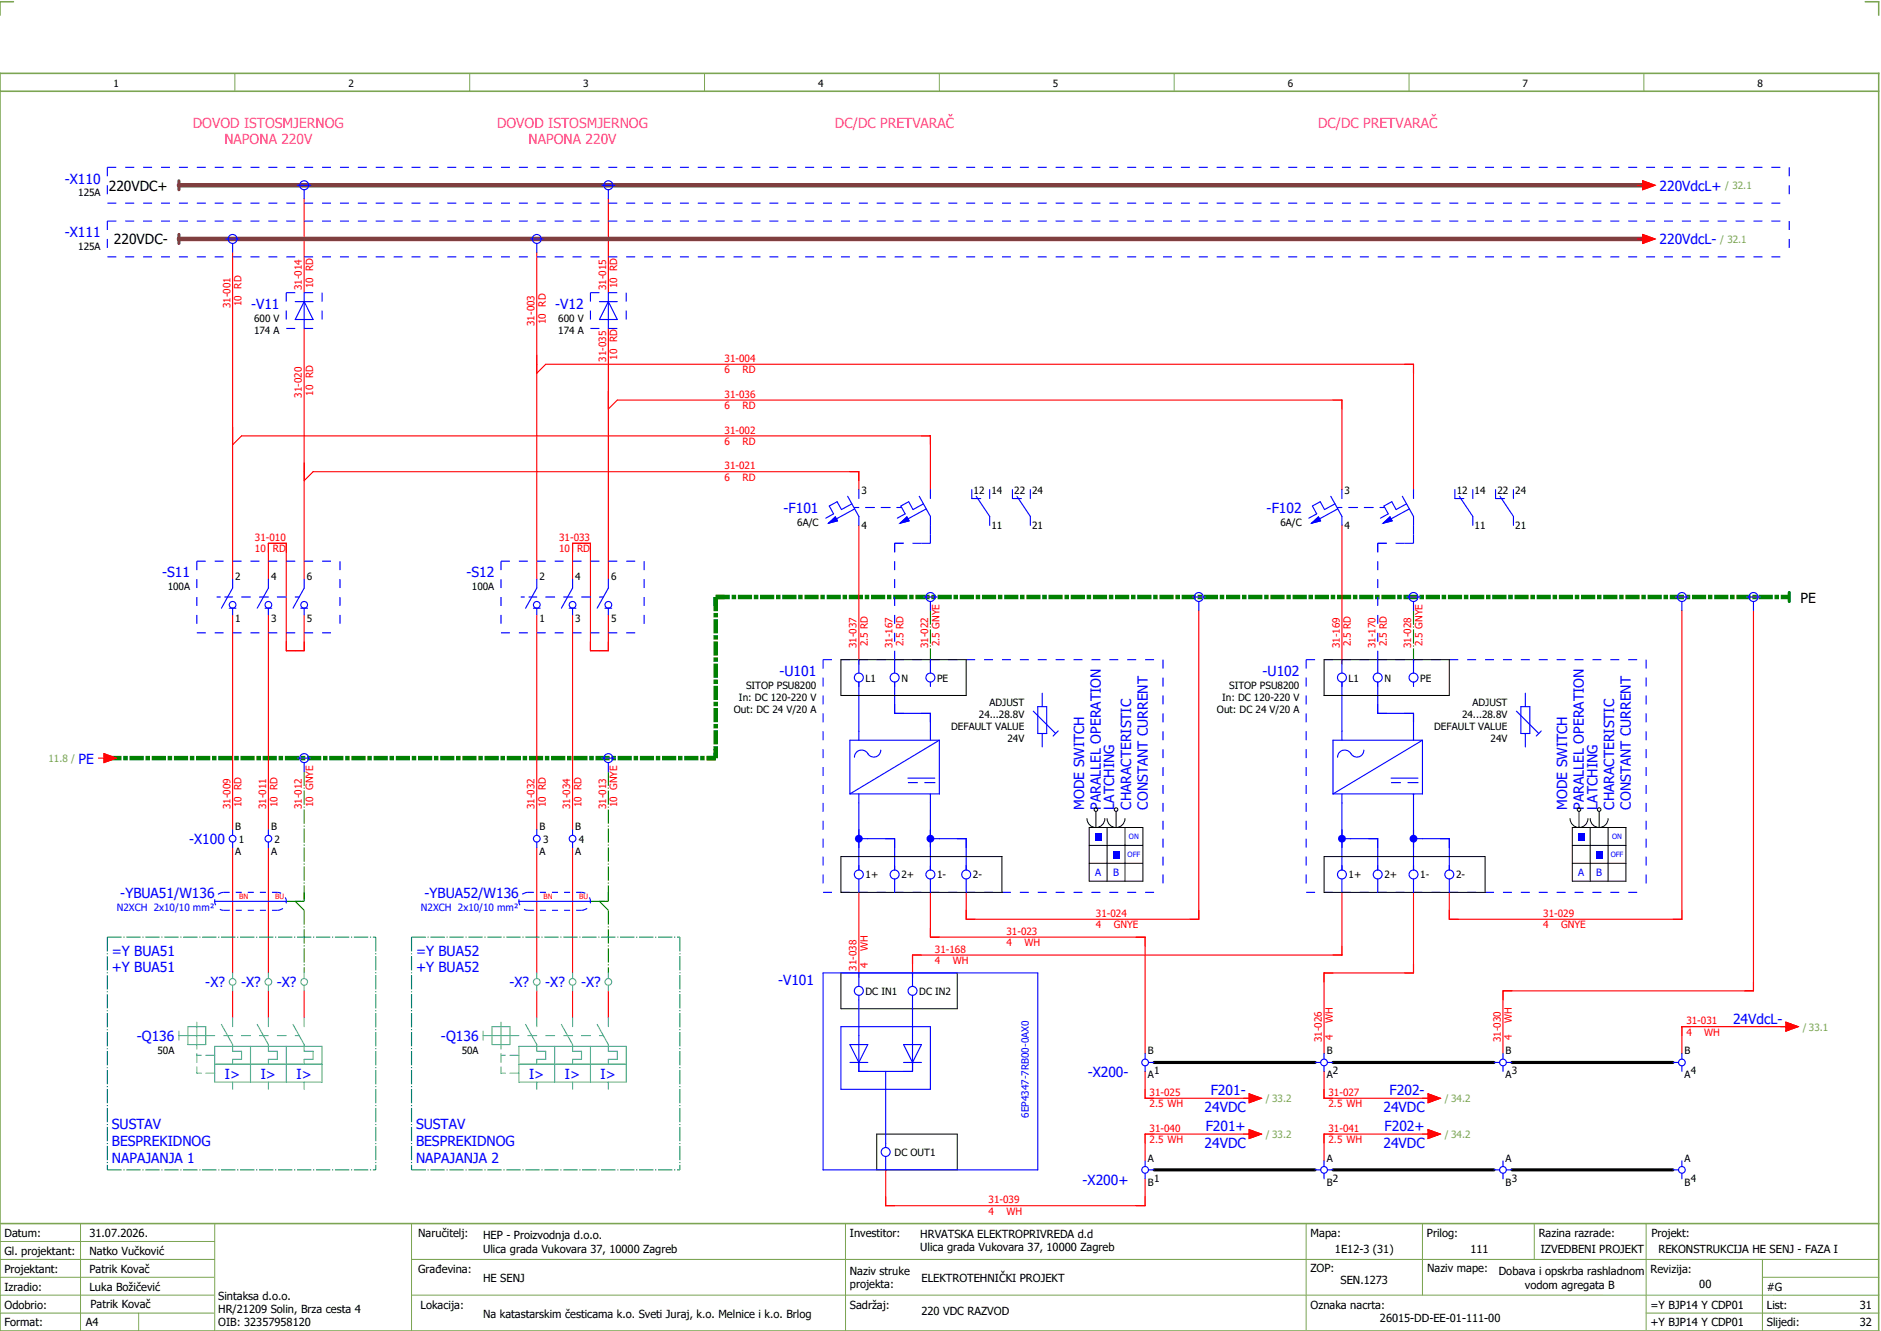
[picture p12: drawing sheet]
<svg xmlns="http://www.w3.org/2000/svg" width="421mm" height="297mm" viewBox="0 0 421 297" stroke-linecap="round" stroke-linejoin="round" font-family="sans-serif">
<path d="M0 16.4h420v281h-420zM3 .4h-3v3M417 .4h3v3M0 20.4h420M0 273.4h420" fill="none" stroke="#7ca552" stroke-width=".35"/>
<g fill="none" stroke="#7ca552" stroke-width=".22">
<path d="M52.5 16.4v4M105 16.4v4M157.5 16.4v4M210 16.4v4M262.5 16.4v4M315 16.4v4M367.5 16.4v4M0 277.4h48M18 273.4v24M48 273.4v24M92 273.4v24M189 273.4v24"/>
<path d="M292 273.4v23.8M318 273.4v16M343 273.4v8M368 273.4v23.8M0 281.4h48M0 285.4h47.8M0 293.4h47.8M31 293.4v4M47.8 289.4h-47.8M92 281.4h328M92 289.4h328M368 293.4h52"/>
<path d="M394 285.4h26M394 281.4v15.8"/>
</g>
<path d="M40 41.4h328M40 53.4h328" fill="none" stroke="#7f3f3f" stroke-width="1"/>
<path d="M160 133.4h240M160 133.4v36M24 169.4h136" fill="none" stroke="#008000" stroke-width="1" stroke-dasharray="3.2 .4 1 .4" stroke-linecap="butt"/>
<g fill="none" stroke="#f00" stroke-width=".25">
<path d="M52 56.4v73M68 44.4v21M120 56.4v73M136 44.4v21M68 73.4v56M136 73.4v56M52 99.4l2-2h154v12M122 81.4h194v28M138 89.4h162v20M68 107.4l2-2h122v4M192 117.4v31M300 117.4v31"/>
<path d="M52 137.4v48M60 129.4v-8h4v24h4v-8M60 137.4v48M120 137.4v48M128 129.4v-8h4v24h4v-8M128 137.4v48M268 136.4v69h-52v-6M376 136.4v69h-52v-6M392 136.4v85h-56v14M52 189.4v28M60 189.4v28M120 189.4v28"/>
<path d="M128 189.4v28M192 199.4v19M208 199.4v10h48v26M300 199.4v14h-96v5M316 199.4v18h-20v18M52 221.4v6M60 221.4v6M68 221.4v6M120 221.4v6M128 221.4v6M136 221.4v6M256 239.4v6h24"/>
<path d="M296 239.4v6h24M400 229.4h-24v6M280 253.4h-24v6M320 253.4h-24v6M198 261.4v8h58v-6"/>
</g>
<path d="M192 152.4v11M200 152.4v7h8v4M300 152.4v11M308 152.4v7h8v4M192 179.4v15M208 179.4v15M300 179.4v15M316 179.4v15M192 187.4h8v7M210 187.4h6v7M302 187.4h6v7M318 187.4h6v7" fill="none" stroke="#00f" stroke-width=".25"/>
<g fill="none" stroke="#00f" stroke-width=".25" stroke-dasharray="2 2" stroke-linecap="butt">
<path d="M208 117.4v4M316 117.4v4M200 121.4h8M200 121.4v27M308 121.4h8M308 121.4v27M184 147.4h76M184 147.4v52M260 147.4v52M292 147.4h76M292 147.4v52M368 147.4v52"/>
<path d="M184 199.4h76M292 199.4h76"/>
</g>
<path d="M68 172.4v29M136 172.4v29M64 201.4h4M68 203.4v14M132 201.4h4M136 203.4v14" fill="none" stroke="#00be00" stroke-width=".25" stroke-dasharray="3.2 .4 .3 .4" stroke-linecap="butt"/>
<path d="M208 136.4v12M316 136.4v12" fill="none" stroke="#008000" stroke-width=".25" stroke-dasharray="3.2 .4 .3 .4" stroke-linecap="butt"/>
<path d="M258 237.4h36M298 237.4h36M338 237.4h36M258 261.4h36M298 261.4h36M338 261.4h36" fill="none" stroke="#000" stroke-width=".7"/>
<path d="M40 40.4v2M40 52.4v2" fill="none" stroke="#7f3f3f" stroke-width=".7"/>
<path d="M400 132.4v2" fill="none" stroke="#008000" stroke-width=".7"/>
<g fill="none" stroke="#000" stroke-width=".22">
<path d="M188 147.4h28v8h-28zM188 191.4h36v8h-36zM243.5 184.9h12v12h-12zM243.5 188.9h12M243.5 192.9h12M247.5 182.9a2 2 0 0 0 2 2 2 2 0 0 0 2-2M247.5 184.9v12M249.5 181.3v3.6M251.5 184.9v12"/>
<circle cx="249.5" cy="180.9" r=".4"/>
</g>
<circle cx="192" cy="187.4" r=".87" fill="#00f"/>
<path d="M208 185.4v4M208 187.4h2" fill="none" stroke="#00f" stroke-width=".25"/>
<circle cx="208" cy="187.4" r=".88" fill="#00f"/>
<path d="M308 157.4v2h2M314 159.4h2v2M198 187.4h2v2M214 187.4h2v2M300 187.4h2M300 185.4v4" fill="none" stroke="#00f" stroke-width=".25"/>
<g fill="#f00" stroke="#f00" stroke-width=".22">
<path d="M319.3 244.4l2.7 1-2.7 1z"/>
<path d="M23.2 168.4l2.8 1-2.8 1z"/>
</g>
<path d="M22 169.4h1.2M23.2 168.4l2.8 1-2.8 1zM318 245.4h1.3M319.3 244.4l2.7 1-2.7 1z" fill="none" stroke="#f00" stroke-width=".25"/>
<g fill="none" stroke="#000" stroke-width=".22">
<path d="M296 147.4h28v8h-28zM296 191.4h36v8h-36zM351.5 184.9h12v12h-12zM351.5 188.9h12M351.5 192.9h12M355.5 182.9a2 2 0 0 0 2 2 2 2 0 0 0 2-2M355.5 184.9v12M357.5 181.3v3.6M359.5 184.9v12"/>
<circle cx="357.5" cy="180.9" r=".4"/>
</g>
<circle cx="300" cy="187.4" r=".88" fill="#00f"/>
<path d="M316 185.4v4M316 187.4h2" fill="none" stroke="#00f" stroke-width=".25"/>
<circle cx="316" cy="187.4" r=".87" fill="#00f"/>
<g fill="none" stroke="#00f" stroke-width=".25">
<path d="M50.5 53.4h3M52 54.4v2M66.5 41.4h3M68 42.4v2M118.5 53.4h3M120 54.4v2M134.5 41.4h3M136 42.4v2M66 67.4h4M68 65.4v8M68 67.4l2 4h-4zM134 67.4h4"/>
<path d="M136 65.4v8M136 67.4l2 4h-4zM185.2 116.9l1.5-1.4 .5 .9zM189.5 110.9l2.5 4.5v2M190.4 112.6l-2.3 1.3-1-1.8-1.7 1 1 1.7-1.8 1M191 113.4h1M191.1 113.7l-4.1 2.2M192 109.4v2M193.5 113.4h2M197 113.4h2M200.5 113.4h1M201.2 116.9l1.5-1.4 .5 .9z"/>
<path d="M205.5 110.9l2.5 4.5v2M206.4 112.6l-2.3 1.3-1-1.8-1.7 1 1 1.7-1.8 1M207.1 113.7l-4.1 2.2M208 109.4v2M217.3 109.4v2h1.9M218.2 110.9l3.1 4.5v2M221.2 109.4v2M226.3 109.4v2h2M227.3 110.9l3 4.5v2M230.3 109.4v2M293.2 116.9l1.5-1.4 .5 .9zM297.5 110.9l2.5 4.5v2"/>
<path d="M298.4 112.6l-2.3 1.3-1-1.8-1.7 1 1 1.7-1.8 1M299 113.4h1M299.1 113.7l-4.1 2.2M300 109.4v2M301.5 113.4h2M305 113.4h2M308.5 113.4h1M309.2 116.9l1.5-1.4 .5 .9zM313.5 110.9l2.5 4.5v2M314.4 112.6l-2.3 1.3-1-1.8-1.7 1 1 1.7-1.8 1M315.1 113.7l-4.1 2.2M316 109.4v2"/>
<path d="M325.3 109.4v2h2M326.2 110.9l3.1 4.5v2M329.2 109.4v2M334.3 109.4v2h2M335.3 110.9l3 4.5v2M338.3 109.4v2M48.5 133.4h.7M50.3 133.4h1.7M51.3 135.9h1.5M52 135.9v1.5M52 129.4v2l-2.5 4.5M54 133.4h2"/>
<path d="M58 133.4h2M59.3 135.9h1.5M60 135.9v1.5M60 129.4v2l-2.5 4.5M62 133.4h2M66 133.4h.9M67.3 135.9h1.5M68 135.9v1.5M68 129.4v2l-2.5 4.5M116.5 133.4h.7M118.3 133.4h1.7M119.2 135.9h1.5"/>
<path d="M120 135.9v1.5M120 129.4v2l-2.5 4.5M122 133.4h2M126 133.4h2M127.3 135.9h1.5M128 135.9v1.5M128 129.4v2l-2.5 4.5M130 133.4h2M134 133.4h.9M135.3 135.9h1.5M136 135.9v1.5M136 129.4v2l-2.5 4.5"/>
<path d="M206.5 133.4h3M208 134.4v2M266.5 133.4h3M268 134.4v2M314.5 133.4h3M316 134.4v2M374.5 133.4h3M376 134.4v2M390.5 133.4h3M392 134.4v2M192 147.4v3M192 152.4v1"/>
<path d="M200 147.4v3M200 152.4v1M208 147.4v3M208 152.4v1M231 158.9l5 5M232 157.9h2v6h-2zM233 154.9v3M300 147.4v3M300 152.4v1M308 147.4v3M308 152.4v1M316 147.4v3"/>
<path d="M316 152.4v1M339 158.9l5 5M340 157.9h2v6h-2zM341 154.9v3M66.5 169.4h3M68 170.4v2M134.5 169.4h3M136 170.4v2M192 163.4v2M192 177.4v2M196.9 167.6a1.62 1.62 0 0 1-1.4 1.6 1.62 1.62 0 0 1-1.8-1.2 1.6 1.6 0 0 0-1.7-.3 1.6 1.6 0 0 0-1 1.5M203 174.9h2.2"/>
<path d="M203 173.9h6M206.8 174.9h2.2M208 163.4v2M208 177.4v2M210 165.4l-20 12M210 165.4v12h-20M210 165.4h-20v12M233 163.9v3M236.6 163.3l-1.2 1.2M300 163.4v2M300 177.4v2M304.9 167.6a1.62 1.62 0 0 1-1.4 1.6 1.62 1.62 0 0 1-1.8-1.2 1.6 1.6 0 0 0-1.7-.3 1.6 1.6 0 0 0-1 1.5"/>
<path d="M311 174.9h2.2M311 173.9h6M314.8 174.9h2.2M316 163.4v2M316 177.4v2M318 165.4v12h-20M318 165.4h-20v12M318 165.4l-20 12M341 163.9v3M344.6 163.3l-1.2 1.2M52 185.4v1.2M52 188.1v1.3"/>
<path d="M60 185.4v1.2M60 188.1v1.3M120 185.4v1.2M120 188.1v1.3M128 185.4v1.2M128 188.1v1.3M192 193.4v1M192 196.4v3M200 193.4v1M200 196.4v3M208 193.4v1M208 196.4v3"/>
<path d="M216 193.4v1M216 196.4v3M300 193.4v1M300 196.4v3M306 187.4h2v2M308 193.4v1M308 196.4v3M316 193.4v1M316 196.4v3M322 187.4h2v2M324 193.4v1M324 196.4v3"/>
<path d="M48 201.4h16M116 201.4h16M184 217.4h48v44h-48zM192 217.4v3M204 217.4v3M188 229.4h20v14h-20zM190 237.4h4M190 233.4h4l-2 4zM192 222.4v17h12v-17M198 239.4v17M202 233.4h4l-2 4zM202 237.4h4"/>
<path d="M256 235.4v1.2M256 238.1v1.3M256.7 237.4h1.3M294 237.4h1.2M296 235.4v1.2M296 238.1v1.3M296.7 237.4h1.3M334 237.4h1.3M336 235.4v1.2M336 238.1v1.3M336.8 237.4h1.2M374 237.4h1.2"/>
<path d="M376 235.4v1.2M376 238.1v1.3M198 258.4v3M256 259.4v1.2M296 259.4v1.2M336 259.4v1.2M376 259.4v1.2M256 262.1v1.3M256.7 261.4h1.3M294 261.4h1.2M296 262.1v1.3M296.7 261.4h1.3"/>
<path d="M334 261.4h1.3M336 262.1v1.3M336.8 261.4h1.2M374 261.4h1.2M376 262.1v1.3"/>
<circle cx="52" cy="53.4" r="1"/>
<circle cx="68" cy="41.4" r="1"/>
<circle cx="120" cy="53.4" r="1"/>
<circle cx="136" cy="41.4" r="1"/>
<circle cx="52" cy="135.1" r=".75"/>
<circle cx="60" cy="135.1" r=".75"/>
<circle cx="68" cy="135.1" r=".75"/>
<circle cx="120" cy="135.1" r=".75"/>
<circle cx="128" cy="135.1" r=".75"/>
<circle cx="136" cy="135.1" r=".75"/>
<circle cx="208" cy="133.4" r="1"/>
<circle cx="268" cy="133.4" r="1"/>
<circle cx="316" cy="133.4" r="1"/>
<circle cx="376" cy="133.4" r="1"/>
<circle cx="392" cy="133.4" r="1"/>
<circle cx="192" cy="151.4" r="1"/>
<circle cx="200" cy="151.4" r="1"/>
<circle cx="208" cy="151.4" r="1"/>
<circle cx="300" cy="151.4" r="1"/>
<circle cx="308" cy="151.4" r="1"/>
<circle cx="316" cy="151.4" r="1"/>
<circle cx="68" cy="169.4" r="1"/>
<circle cx="136" cy="169.4" r="1"/>
<circle cx="52" cy="187.4" r=".75"/>
<circle cx="60" cy="187.4" r=".75"/>
<circle cx="120" cy="187.4" r=".75"/>
<circle cx="128" cy="187.4" r=".75"/>
<circle cx="192" cy="195.4" r="1"/>
<circle cx="200" cy="195.4" r="1"/>
<circle cx="208" cy="195.4" r="1"/>
<circle cx="216" cy="195.4" r="1"/>
<circle cx="300" cy="195.4" r="1"/>
<circle cx="308" cy="195.4" r="1"/>
<circle cx="316" cy="195.4" r="1"/>
<circle cx="324" cy="195.4" r="1"/>
<circle cx="192" cy="221.4" r="1"/>
<circle cx="204" cy="221.4" r="1"/>
<circle cx="256" cy="237.4" r=".75"/>
<circle cx="296" cy="237.4" r=".75"/>
<circle cx="336" cy="237.4" r=".75"/>
<circle cx="376" cy="237.4" r=".75"/>
<circle cx="198" cy="257.4" r="1"/>
<circle cx="256" cy="261.4" r=".75"/>
<circle cx="296" cy="261.4" r=".75"/>
<circle cx="336" cy="261.4" r=".75"/>
<circle cx="376" cy="261.4" r=".75"/>
</g>
<g fill="none" stroke="#f00" stroke-width=".25">
<path d="M366 53.4h1.2M366 41.4h1.2M367.2 52.4l2.8 1-2.8 1zM367.2 40.4l2.8 1-2.8 1zM120 79.4v4l2-2M136 87.4v4l2-2M298 89.4h2v2M314 81.4h2v2M60 123.4v-2h4v2M128 123.4v-2h4v2M206 213.4h-2v2M208 207.4v2h2"/>
<path d="M216 203.4v2h2M254 209.4h2v2M268 203.4v2h-2M298 217.4h-2v2M300 211.4v2h-2M316 215.4v2h-2M324 203.4v2h2M376 203.4v2h-2M392 219.4v2h-2M338 221.4h-2v2M378 229.4h-2v2M398 229.4h1.2"/>
<path d="M399.2 228.4l2.8 1-2.8 1zM256 243.4v2h2M258 253.4h-2v2M278 253.4h1.3M278 245.4h1.3M279.3 252.4l2.7 1-2.7 1zM279.3 244.4l2.7 1-2.7 1zM296 243.4v2h2M298 253.4h-2v2M318 253.4h1.3M319.3 252.4l2.7 1-2.7 1zM198 267.4v2h2"/>
<path d="M256 267.4v2h-2"/>
</g>
<g fill="none" stroke="#00f" stroke-width=".25" stroke-dasharray="2 2" stroke-linecap="butt">
<path d="M24 37.4h376M24 37.4v8M400 37.4v8M24 45.4h376M24 57.4h376M24 49.4h376M24 49.4v8M400 49.4v8M64 73.4h8M64 65.4h8M64 65.4v8M72 65.4v8"/>
<path d="M132 73.4h8M132 65.4h8M132 65.4v8M140 65.4v8M208 119.4v2M316 119.4v2M44 125.4h32M44 125.4v16M76 125.4v16M112 125.4h32M112 125.4v16M144 125.4v16"/>
<path d="M200 121.4h2M200 121.4v2M206 121.4h2M308 121.4h2M308 121.4v2M314 121.4h2M44 141.4h32M112 141.4h32"/>
</g>
<g fill="none" stroke="#000" stroke-width=".22">
<path d="M243 182.9a2 2 0 0 0 2 2 2 2 0 0 0 2-2M245 181.3v3.6M351 182.9a2 2 0 0 0 2 2 2 2 0 0 0 2-2M353 181.3v3.6M188 217.4h26v8h-26zM196 253.4h18v8h-18z"/>
<circle cx="245" cy="180.9" r=".4"/>
<circle cx="353" cy="180.9" r=".4"/>
</g>
<path d="M160 133.4h2M160 133.4v2M158 169.4h2M160 167.4v2" fill="none" stroke="#008000" stroke-width="1" stroke-dasharray="3.2 .4 1 .4" stroke-linecap="butt"/>
<path d="M68 199.4v2M136 199.4v2M66 201.4h2M66 201.4l2 2M134 201.4h2M134 201.4l2 2" fill="none" stroke="#00be00" stroke-width=".25" stroke-dasharray="3.2 .4 .3 .4" stroke-linecap="butt"/>
<path d="M24 209.4h60M24 209.4v52M84 209.4v52M92 209.4h60M92 209.4v52M152 209.4v52M24 261.4h60M92 261.4h60" fill="none" stroke="#007f7f" stroke-width=".25" stroke-dasharray="3.2 .4 .3 .4" stroke-linecap="butt"/>
<g fill="none" stroke="#52a5a5" stroke-width=".25">
<path d="M52 217.4v1.2M60 217.4v1.2M68 217.4v1.2M120 217.4v1.2M128 217.4v1.2M136 217.4v1.2M40 231.4h8M40 230.4v2M42 229.4h4v4h-4zM44 228.4v6M44 235.4v2M44 238.4v1.4h1"/>
<path d="M44 235.8h1M46 239.8h2M46 235.8h2M48 237.8h24M48 233.8h24v8h-24zM49.5 228.9l2.5 4.5v1.5h2v1.8h-2v1.1M50 231.4h2M52 220.1v1.3M52 227.4v2M54 231.4h2M56 233.8v8M57.5 228.9l2.5 4.5v1.5h2v1.8h-2v1.1"/>
<path d="M58 231.4h2M60 220.1v1.3M60 227.4v2M62 231.4h2M64 233.8v8M65.5 228.9l2.5 4.5v1.5h2v1.8h-2v1.1M66 231.4h.9M68 220.1v1.3M68 227.4v2M108 231.4h8M108 230.4v2M110 229.4h4v4h-4z"/>
<path d="M112 238.4v1.4h1M112 235.8h1M112 228.4v6M112 235.4v2M114 239.8h2M114 235.8h2M116 237.8h24M116 233.8h24v8h-24zM117.5 228.9l2.5 4.5v1.5h2v1.8h-2v1.1M118 231.4h2M120 220.1v1.3M120 227.4v2"/>
<path d="M122 231.4h2M124 233.8v8M125.5 228.9l2.5 4.5v1.5h2v1.8h-2v1.1M126 231.4h2M128 220.1v1.3M128 227.4v2M130 231.4h2M132 233.8v8M133.5 228.9l2.5 4.5v1.5h2v1.8h-2v1.1M134 231.4h.9M136 220.1v1.3M136 227.4v2"/>
<path d="M52 241.8v1.6M60 241.8v1.6M68 241.8v1.6M120 241.8v1.6M128 241.8v1.6M136 241.8v1.6"/>
<circle cx="52" cy="219.4" r=".75"/>
<circle cx="60" cy="219.4" r=".75"/>
<circle cx="68" cy="219.4" r=".75"/>
<circle cx="120" cy="219.4" r=".75"/>
<circle cx="128" cy="219.4" r=".75"/>
<circle cx="136" cy="219.4" r=".75"/>
</g>
<g fill="#00f" stroke="#00f" stroke-width=".22">
<path d="M201.2 116.9l1.5-1.4 .5 .9z"/>
<path d="M185.2 116.9l1.5-1.4 .5 .9z"/>
<path d="M309.2 116.9l1.5-1.4 .5 .9z"/>
<path d="M293.2 116.9l1.5-1.4 .5 .9z"/>
</g>
<path d="M50 199.4h12M50 199.4a2 2 0 0 0-2 2 2 2 0 0 0 2 2M118 199.4h12M118 199.4a2 2 0 0 0-2 2 2 2 0 0 0 2 2M50 203.4h12M62 203.4a2 2 0 0 0 2-2 2 2 0 0 0-2-2M118 203.4h12M130 203.4a2 2 0 0 0 2-2 2 2 0 0 0-2-2" fill="none" stroke="#00f" stroke-width=".25" stroke-dasharray="1.4 1.4" stroke-linecap="butt"/>
<g fill="#f00" stroke="#f00" stroke-width=".22">
<path d="M367.2 52.4l2.8 1-2.8 1z"/>
<path d="M367.2 40.4l2.8 1-2.8 1z"/>
<path d="M279.3 252.4l2.7 1-2.7 1z"/>
<path d="M279.3 244.4l2.7 1-2.7 1z"/>
<path d="M399.2 228.4l2.8 1-2.8 1z"/>
<path d="M319.3 252.4l2.7 1-2.7 1z"/>
</g>
<g font-size="12.4" fill="#00f">
<text x="243.6" y="187.9">.</text>
<text x="247.6" y="191.9">.</text>
<text x="351.6" y="187.9">.</text>
<text x="355.6" y="191.9">.</text>
</g>
<g font-size="3.1" fill="#f0f">
<text x="43.1" y="28.5">DOVOD ISTOSMJERNOG</text>
<text x="111.1" y="28.5">DOVOD ISTOSMJERNOG</text>
<text x="186.7" y="28.5">DC/DC PRETVARAČ</text>
<text x="294.7" y="28.5">DC/DC PRETVARAČ</text>
<text x="50.2" y="32.3">NAPONA 220V</text>
<text x="118.2" y="32.3">NAPONA 220V</text>
</g>
<g font-size="3.1" fill="#00f">
<text x="14.5" y="41">-X110</text>
<text x="371" y="42.6">220VdcL+</text>
<text x="14.5" y="53">-X111</text>
<text x="371" y="54.6">220VdcL-</text>
<text x="56.1" y="69">-V11</text>
<text x="124.1" y="69">-V12</text>
<text x="175.2" y="114.6">-F101</text>
<text x="283.2" y="114.6">-F102</text>
<text x="36.3" y="129">-S11</text>
<text x="104.3" y="129">-S12</text>
<text x="174.3" y="151">-U101</text>
<text x="282.3" y="151">-U102</text>
<text x="17.5" y="170.6">PE</text>
<text x="242.4" y="180.9" transform="rotate(-90 242.4 180.9)">MODE SWITCH</text>
<text x="246.1" y="180.9" transform="rotate(-90 246.1 180.9)">PARALLEL OPERATION</text>
<text x="249.1" y="180.9" transform="rotate(-90 249.1 180.9)">LATCHING</text>
<text x="252.9" y="180.9" transform="rotate(-90 252.9 180.9)">CHARACTERISTIC</text>
<text x="256.6" y="180.9" transform="rotate(-90 256.6 180.9)">CONSTANT CURRENT</text>
<text x="350.4" y="180.9" transform="rotate(-90 350.4 180.9)">MODE SWITCH</text>
<text x="354.1" y="180.9" transform="rotate(-90 354.1 180.9)">PARALLEL OPERATION</text>
<text x="357.1" y="180.9" transform="rotate(-90 357.1 180.9)">LATCHING</text>
<text x="360.9" y="180.9" transform="rotate(-90 360.9 180.9)">CHARACTERISTIC</text>
<text x="364.6" y="180.9" transform="rotate(-90 364.6 180.9)">CONSTANT CURRENT</text>
<text x="42.3" y="188.6">-X100</text>
<text x="26.9" y="200.8">-YBUA51/W136</text>
<text x="94.9" y="200.8">-YBUA52/W136</text>
<text x="25" y="213.5">=Y BUA51</text>
<text x="93" y="213.5">=Y BUA52</text>
<text x="25" y="217.3">+Y BUA51</text>
<text x="45.9" y="220.6">-X?</text>
<text x="53.9" y="220.6">-X?</text>
<text x="61.9" y="220.6">-X?</text>
<text x="93" y="217.3">+Y BUA52</text>
<text x="113.9" y="220.6">-X?</text>
<text x="121.9" y="220.6">-X?</text>
<text x="129.9" y="220.6">-X?</text>
<text x="173.9" y="220">-V101</text>
<text x="30.6" y="232.6">-Q136</text>
<text x="98.6" y="232.6">-Q136</text>
<text x="387.4" y="228.8">24VdcL-</text>
<text x="50.3" y="241">I&gt;</text>
<text x="58.3" y="241">I&gt;</text>
<text x="66.3" y="241">I&gt;</text>
<text x="118.3" y="241">I&gt;</text>
<text x="126.3" y="241">I&gt;</text>
<text x="134.3" y="241">I&gt;</text>
<text x="243.2" y="240.7">-X200-</text>
<text x="270.7" y="244.8">F201-</text>
<text x="310.7" y="244.8">F202-</text>
<text x="269.3" y="248.5">24VDC</text>
<text x="309.3" y="248.5">24VDC</text>
<text x="25" y="252.3">SUSTAV</text>
<text x="25" y="256">BESPREKIDNOG</text>
<text x="93" y="252.3">SUSTAV</text>
<text x="93" y="256">BESPREKIDNOG</text>
<text x="269.3" y="256.5">24VDC</text>
<text x="269.5" y="252.8">F201+</text>
<text x="309.3" y="256.5">24VDC</text>
<text x="309.5" y="252.8">F202+</text>
<text x="25" y="259.8">NAPAJANJA 1</text>
<text x="93" y="259.8">NAPAJANJA 2</text>
<text x="242" y="264.7">-X200+</text>
</g>
<g font-size="3.1">
<text x="24.3" y="42.6">220VDC+</text>
<text x="25.5" y="54.6">220VDC-</text>
<text x="402.5" y="134.6">PE</text>
</g>
<g font-size="2.5">
<text x="1" y="276.4">Datum:</text>
<text x="1" y="280.4">Gl. projektant:</text>
<text x="20" y="276.4">31.07.2026.</text>
<text x="20" y="280.4">Natko Vučković</text>
<text x="93.5" y="276.4">Naručitelj:</text>
<text x="108" y="276.9">HEP - Proizvodnja d.o.o.</text>
<text x="108" y="279.9">Ulica grada Vukovara 37, 10000 Zagreb</text>
<text x="190" y="276.4">Investitor:</text>
<text x="205.7" y="276.6">HRVATSKA ELEKTROPRIVREDA d.d</text>
<text x="205.7" y="279.6">Ulica grada Vukovara 37, 10000 Zagreb</text>
<text x="293" y="276.4">Mapa:</text>
<text x="298.4" y="279.9">1E12-3 (31)</text>
<text x="319" y="276.4">Prilog:</text>
<text x="328.7" y="279.9">111</text>
<text x="344" y="276.4">Razina razrade:</text>
<text x="344.4" y="279.9">IZVEDBENI PROJEKT</text>
<text x="369.2" y="276.3">Projekt:</text>
<text x="370.8" y="279.9">REKONSTRUKCIJA HE SENJ - FAZA I</text>
<text x="1" y="284.4">Projektant:</text>
<text x="20" y="284.4">Patrik Kovač</text>
<text x="93.5" y="284.4">Građevina:</text>
<text x="108" y="286.4">HE SENJ</text>
<text x="190" y="284.9">Naziv struke</text>
<text x="190" y="287.9">projekta:</text>
<text x="206" y="286.5">ELEKTROTEHNIČKI PROJEKT</text>
<text x="293" y="284.3">ZOP:</text>
<text x="299.7" y="286.9">SEN.1273</text>
<text x="319" y="284.3">Naziv mape:</text>
<text x="335.1" y="285">Dobava i opskrba rashladnom</text>
<text x="340.9" y="288">vodom agregata B</text>
<text x="369" y="284.4">Revizija:</text>
<text x="379.9" y="287.9">00</text>
<text x="1" y="288.4">Izradio:</text>
<text x="1" y="292.4">Odobrio:</text>
<text x="20" y="288.4">Luka Božičević</text>
<text x="20.2" y="292.3">Patrik Kovač</text>
<text x="48.8" y="290.4">Sintaksa d.o.o.</text>
<text x="48.8" y="293.4">HR/21209 Solin, Brza cesta 4</text>
<text x="94" y="292.4">Lokacija:</text>
<text x="190" y="292.4">Sadržaj:</text>
<text x="206" y="293.9">220 VDC RAZVOD</text>
<text x="293" y="292.4">Oznaka nacrta:</text>
<text x="369" y="292.4">=Y BJP14 Y CDP01</text>
<text x="395" y="292.4">List:</text>
<text x="395" y="288.4">#G</text>
<text x="415.8" y="292.4">31</text>
<text x="1" y="296.4">Format:</text>
<text x="19.2" y="296.4">A4</text>
<text x="48.8" y="296.4">OIB: 32357958120</text>
<text x="108" y="294.4">Na katastarskim česticama k.o. Sveti Juraj, k.o. Melnice i k.o. Brlog</text>
<text x="308.5" y="295.4">26015-DD-EE-01-111-00</text>
<text x="369" y="296.4">+Y BJP14 Y CDP01</text>
<text x="395" y="296.4">Slijedi:</text>
<text x="415.8" y="296.4">32</text>
</g>
<g font-size="2.2">
<text x="25.4" y="19.4">1</text>
<text x="77.9" y="19.4">2</text>
<text x="130.4" y="19.4">3</text>
<text x="182.9" y="19.4">4</text>
<text x="235.4" y="19.4">5</text>
<text x="287.9" y="19.4">6</text>
<text x="340.4" y="19.4">7</text>
<text x="392.9" y="19.4">8</text>
<text x="17.5" y="43.9">125A</text>
<text x="17.5" y="55.9">125A</text>
<text x="56.8" y="71.9">600 V</text>
<text x="124.8" y="71.9">600 V</text>
<text x="56.8" y="74.6">174 A</text>
<text x="124.8" y="74.6">174 A</text>
<text x="192.6" y="110.3">3</text>
<text x="217.7" y="110.3">12</text>
<text x="221.6" y="110.3">14</text>
<text x="226.7" y="110.3">22</text>
<text x="230.7" y="110.3">24</text>
<text x="300.6" y="110.3">3</text>
<text x="325.6" y="110.3">12</text>
<text x="329.7" y="110.3">14</text>
<text x="334.7" y="110.3">22</text>
<text x="338.7" y="110.3">24</text>
<text x="178.2" y="117.5">6A/C</text>
<text x="192.6" y="118.2">4</text>
<text x="221.6" y="118.2">11</text>
<text x="230.7" y="118.2">21</text>
<text x="286.2" y="117.5">6A/C</text>
<text x="300.6" y="118.2">4</text>
<text x="329.7" y="118.2">11</text>
<text x="338.7" y="118.2">21</text>
<text x="37.5" y="131.9">100A</text>
<text x="52.6" y="129.5">2</text>
<text x="60.6" y="129.5">4</text>
<text x="68.6" y="129.5">6</text>
<text x="105.5" y="131.9">100A</text>
<text x="120.6" y="129.5">2</text>
<text x="128.6" y="129.5">4</text>
<text x="136.6" y="129.5">6</text>
<text x="52.6" y="139">1</text>
<text x="60.6" y="139">3</text>
<text x="68.6" y="139">5</text>
<text x="120.6" y="139">1</text>
<text x="128.6" y="139">3</text>
<text x="136.6" y="139">5</text>
<text x="166.8" y="153.9">SITOP PSU8200</text>
<text x="193.5" y="152.3">L1</text>
<text x="201.5" y="152.3">N</text>
<text x="209.5" y="152.3">PE</text>
<text x="274.8" y="153.9">SITOP PSU8200</text>
<text x="301.5" y="152.3">L1</text>
<text x="309.5" y="152.3">N</text>
<text x="317.5" y="152.3">PE</text>
<text x="164.1" y="159.3">Out: DC 24 V/20 A</text>
<text x="165.2" y="156.6">In: DC 120-220 V</text>
<text x="218.9" y="160.4">24...28.8V</text>
<text x="221.2" y="157.7">ADJUST</text>
<text x="272.1" y="159.3">Out: DC 24 V/20 A</text>
<text x="273.2" y="156.6">In: DC 120-220 V</text>
<text x="326.9" y="160.4">24...28.8V</text>
<text x="329.2" y="157.7">ADJUST</text>
<text x="212.6" y="163.1">DEFAULT VALUE</text>
<text x="225.2" y="165.8">24V</text>
<text x="320.6" y="163.1">DEFAULT VALUE</text>
<text x="333.2" y="165.8">24V</text>
<text x="52.6" y="185.5">B</text>
<text x="60.6" y="185.5">B</text>
<text x="120.6" y="185.5">B</text>
<text x="128.6" y="185.5">B</text>
<text x="52.6" y="191">A</text>
<text x="53.4" y="188.3">1</text>
<text x="60.6" y="191">A</text>
<text x="61.4" y="188.3">2</text>
<text x="120.6" y="191">A</text>
<text x="121.4" y="188.3">3</text>
<text x="128.6" y="191">A</text>
<text x="129.4" y="188.3">4</text>
<text x="193.5" y="196.3">1+</text>
<text x="201.5" y="196.3">2+</text>
<text x="209.5" y="196.3">1-</text>
<text x="217.5" y="196.3">2-</text>
<text x="301.5" y="196.3">1+</text>
<text x="309.5" y="196.3">2+</text>
<text x="317.5" y="196.3">1-</text>
<text x="325.5" y="196.3">2-</text>
<text x="193.5" y="222.3">DC IN1</text>
<text x="205.5" y="222.3">DC IN2</text>
<text x="35.2" y="235.5">50A</text>
<text x="103.2" y="235.5">50A</text>
<text x="256.6" y="235.5">B</text>
<text x="296.6" y="235.5">B</text>
<text x="336.6" y="235.5">B</text>
<text x="376.6" y="235.5">B</text>
<text x="256.6" y="240.9">A</text>
<text x="258" y="240">1</text>
<text x="296.6" y="240.9">A</text>
<text x="298" y="240">2</text>
<text x="336.6" y="240.9">A</text>
<text x="338" y="240">3</text>
<text x="376.6" y="240.9">A</text>
<text x="378" y="240">4</text>
<text x="200" y="258.3">DC OUT1</text>
<text x="256.6" y="259.5">A</text>
<text x="296.6" y="259.5">A</text>
<text x="336.6" y="259.5">A</text>
<text x="376.6" y="259.5">A</text>
<text x="256.6" y="264.9">B</text>
<text x="258" y="264">1</text>
<text x="296.6" y="265">B</text>
<text x="298" y="264">2</text>
<text x="336.6" y="265">B</text>
<text x="338" y="264">3</text>
<text x="376.6" y="265">B</text>
<text x="378" y="264">4</text>
</g>
<g font-size="2.2" fill="#7ca552">
<text x="385.7" y="42.3">/ 32.1</text>
<text x="384.5" y="54.3">/ 32.1</text>
<text x="10.9" y="170.3">11.8 /</text>
<text x="403" y="230.3">/ 33.1</text>
<text x="283" y="246.3">/ 33.2</text>
<text x="323" y="246.3">/ 34.2</text>
<text x="283" y="254.3">/ 33.2</text>
<text x="323" y="254.3">/ 34.2</text>
</g>
<g font-size="2.2" fill="#f00">
<text x="67.5" y="64.8" transform="rotate(-90 67.5 64.8)">31-014</text>
<text x="70" y="64.4" transform="rotate(-90 70 64.4)">10 RD</text>
<text x="135.5" y="64.8" transform="rotate(-90 135.5 64.8)">31-015</text>
<text x="138" y="64.4" transform="rotate(-90 138 64.4)">10 RD</text>
<text x="51.5" y="68.8" transform="rotate(-90 51.5 68.8)">31-001</text>
<text x="54" y="68.4" transform="rotate(-90 54 68.4)">10 RD</text>
<text x="119.5" y="72.8" transform="rotate(-90 119.5 72.8)">31-003</text>
<text x="122" y="72.4" transform="rotate(-90 122 72.4)">10 RD</text>
<text x="135.5" y="80.8" transform="rotate(-90 135.5 80.8)">31-035</text>
<text x="138" y="80.4" transform="rotate(-90 138 80.4)">10 RD</text>
<text x="162" y="80.9">31-004</text>
<text x="162" y="83.4">6</text>
<text x="166" y="83.4">RD</text>
<text x="67.5" y="88.8" transform="rotate(-90 67.5 88.8)">31-020</text>
<text x="70" y="88.4" transform="rotate(-90 70 88.4)">10 RD</text>
<text x="162" y="88.9">31-036</text>
<text x="162" y="91.4">6</text>
<text x="166" y="91.4">RD</text>
<text x="162" y="96.9">31-002</text>
<text x="162" y="99.4">6</text>
<text x="166" y="99.4">RD</text>
<text x="162" y="104.9">31-021</text>
<text x="162" y="107.4">6</text>
<text x="166" y="107.4">RD</text>
<text x="57" y="120.9">31-010</text>
<text x="57" y="123.4">10</text>
<text x="61" y="123.4">RD</text>
<text x="125" y="120.9">31-033</text>
<text x="125" y="123.4">10</text>
<text x="129" y="123.4">RD</text>
<text x="191.5" y="144.8" transform="rotate(-90 191.5 144.8)">31-037</text>
<text x="194" y="144.4" transform="rotate(-90 194 144.4)">2.5 RD</text>
<text x="199.5" y="144.8" transform="rotate(-90 199.5 144.8)">31-167</text>
<text x="202" y="144.4" transform="rotate(-90 202 144.4)">2.5 RD</text>
<text x="207.5" y="144.8" transform="rotate(-90 207.5 144.8)">31-022</text>
<text x="210" y="144.4" transform="rotate(-90 210 144.4)">2.5 GNYE</text>
<text x="299.5" y="144.8" transform="rotate(-90 299.5 144.8)">31-169</text>
<text x="302" y="144.4" transform="rotate(-90 302 144.4)">2.5 RD</text>
<text x="307.5" y="144.8" transform="rotate(-90 307.5 144.8)">31-170</text>
<text x="310" y="144.4" transform="rotate(-90 310 144.4)">2.5 RD</text>
<text x="315.5" y="144.8" transform="rotate(-90 315.5 144.8)">31-028</text>
<text x="318" y="144.4" transform="rotate(-90 318 144.4)">2.5 GNYE</text>
<text x="51.5" y="180.8" transform="rotate(-90 51.5 180.8)">31-009</text>
<text x="54" y="180.4" transform="rotate(-90 54 180.4)">10 RD</text>
<text x="59.5" y="180.8" transform="rotate(-90 59.5 180.8)">31-011</text>
<text x="62" y="180.4" transform="rotate(-90 62 180.4)">10 RD</text>
<text x="67.5" y="180.8" transform="rotate(-90 67.5 180.8)">31-012</text>
<text x="70" y="180.4" transform="rotate(-90 70 180.4)">10 GNYE</text>
<text x="119.5" y="180.8" transform="rotate(-90 119.5 180.8)">31-032</text>
<text x="122" y="180.4" transform="rotate(-90 122 180.4)">10 RD</text>
<text x="127.5" y="180.8" transform="rotate(-90 127.5 180.8)">31-034</text>
<text x="130" y="180.4" transform="rotate(-90 130 180.4)">10 RD</text>
<text x="135.5" y="180.8" transform="rotate(-90 135.5 180.8)">31-013</text>
<text x="138" y="180.4" transform="rotate(-90 138 180.4)">10 GNYE</text>
<text x="225" y="208.9">31-023</text>
<text x="245" y="204.9">31-024</text>
<text x="245" y="207.4">4</text>
<text x="249" y="207.4">GNYE</text>
<text x="345" y="204.9">31-029</text>
<text x="345" y="207.4">4</text>
<text x="349" y="207.4">GNYE</text>
<text x="194" y="212.5" transform="rotate(-90 194 212.5)">WH</text>
<text x="209" y="212.9">31-168</text>
<text x="209" y="215.4">4</text>
<text x="213" y="215.4">WH</text>
<text x="225" y="211.4">4</text>
<text x="229" y="211.4">WH</text>
<text x="191.5" y="216.8" transform="rotate(-90 191.5 216.8)">31-038</text>
<text x="194" y="216.4" transform="rotate(-90 194 216.4)">4</text>
<text x="295.5" y="232.8" transform="rotate(-90 295.5 232.8)">31-026</text>
<text x="298" y="232.4" transform="rotate(-90 298 232.4)">4</text>
<text x="298" y="228.5" transform="rotate(-90 298 228.5)">WH</text>
<text x="335.5" y="232.8" transform="rotate(-90 335.5 232.8)">31-030</text>
<text x="338" y="232.4" transform="rotate(-90 338 232.4)">4</text>
<text x="338" y="228.5" transform="rotate(-90 338 228.5)">WH</text>
<text x="377" y="228.9">31-031</text>
<text x="377" y="231.4">4</text>
<text x="381" y="231.4">WH</text>
<text x="257" y="244.9">31-025</text>
<text x="297" y="244.9">31-027</text>
<text x="257" y="247.4">2.5 WH</text>
<text x="297" y="247.4">2.5 WH</text>
<text x="257" y="252.9">31-040</text>
<text x="257" y="255.4">2.5 WH</text>
<text x="297" y="252.9">31-041</text>
<text x="297" y="255.4">2.5 WH</text>
<text x="221" y="268.9">31-039</text>
<text x="221" y="271.4">4</text>
<text x="225" y="271.4">WH</text>
</g>
<g font-size="2.2" fill="#00f">
<text x="244.8" y="195.8">A</text>
<text x="248.8" y="195.8">B</text>
<text x="352.8" y="195.8">A</text>
<text x="356.8" y="195.8">B</text>
<text x="26.1" y="203.6">N2XCH 2x10/10 mm²</text>
<text x="94.1" y="203.6">N2XCH 2x10/10 mm²</text>
<text x="230" y="249.7" transform="rotate(-90 230 249.7)">6EP4347-7RB00-0AX0</text>
</g>
<g font-size="1.6" fill="#00f">
<text x="252.1" y="191.5">OFF</text>
<text x="252.4" y="187.5">ON</text>
<text x="360.1" y="191.5">OFF</text>
<text x="360.4" y="187.5">ON</text>
</g>
<g font-size="1.6" fill="#f00">
<text x="53.5" y="200.9">BN</text>
<text x="61.5" y="200.9">BU</text>
<text x="121.5" y="200.9">BN</text>
<text x="129.5" y="200.9">BU</text>
</g>
</svg>
